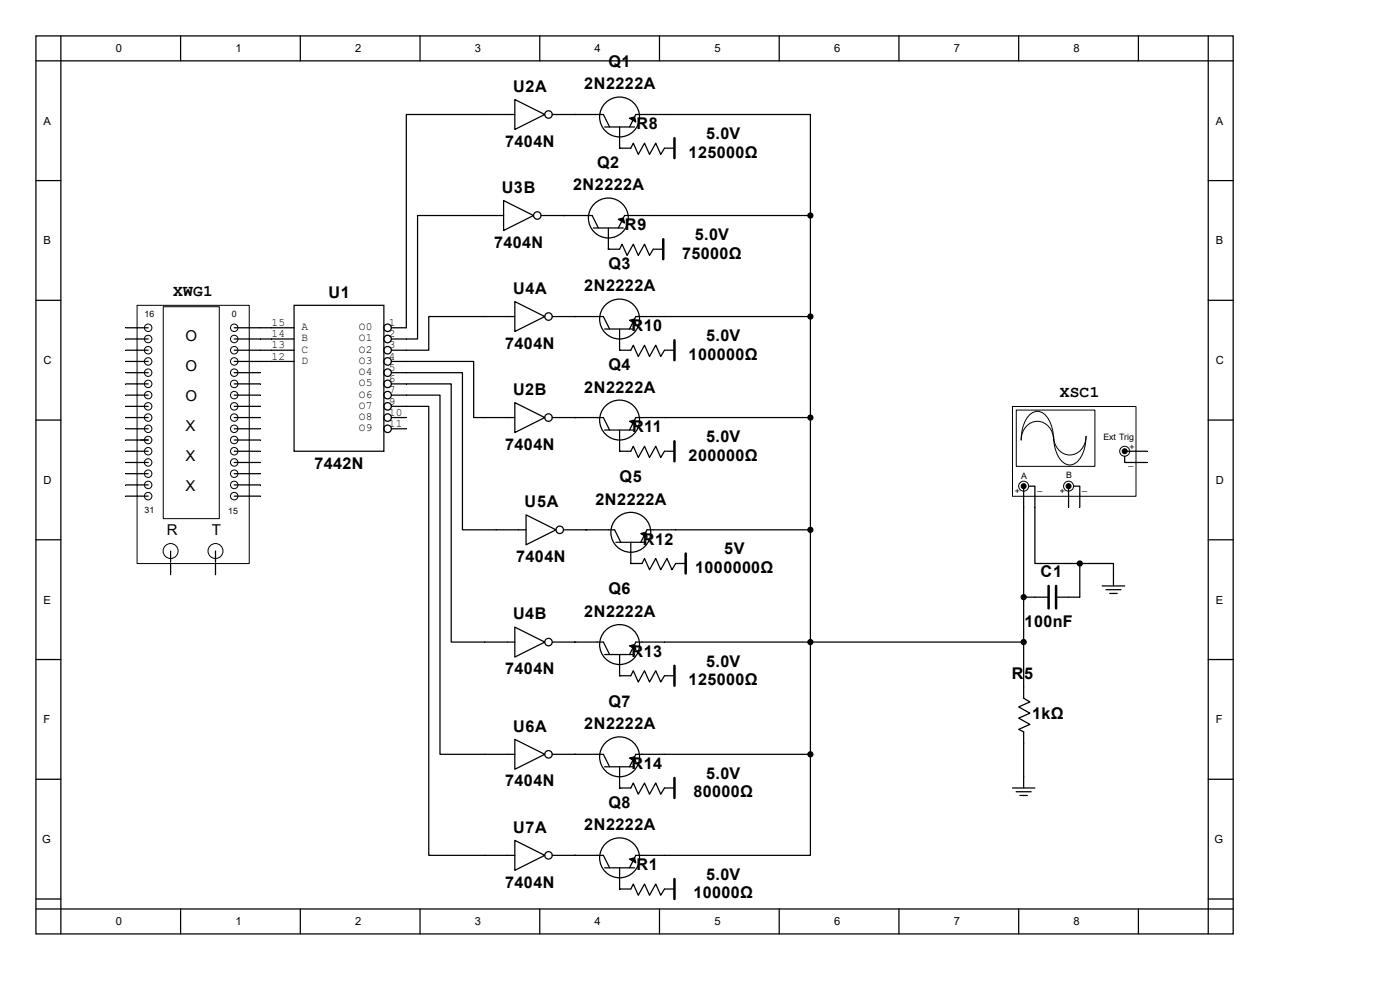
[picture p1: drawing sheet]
<svg xmlns="http://www.w3.org/2000/svg" width="297mm" height="210mm" viewBox="0 0 297 210" stroke-linecap="round" stroke-linejoin="round" font-family="sans-serif">
<g fill="none" stroke="#000" stroke-width=".26">
<path d="M7.6 7.6h254v190.5h-254zM7.6 12.9h254M12.9 7.6v190.5M38.3 7.6v5.3M63.7 7.6v5.3M89.1 7.6v5.3M114.5 7.6v5.3M139.9 7.6v5.3M165.3 7.6v5.3M190.7 7.6v5.3M216.1 7.6v5.3M241.5 7.6v5.3"/>
<path d="M256.3 7.6v190.5M7.6 38.3h5.3M256.3 38.3h5.3M7.6 63.7h5.3M57.6 69.5h4.8M57.6 71.9h4.8M57.6 74.3h4.8M57.6 76.7h4.8M62.4 64.8h19v30.9h-19zM83 69.5h3.2M83 71.9h3.2M83 74.3h3.2"/>
<path d="M83 76.7h3.2M83 79.1h3.2M256.3 63.7h5.3M7.6 89.1h5.3M83 81.4h3.2M83 88.6h3.2M83 86.2h3.2M83 83.8h3.2M83 91h3.2M256.3 89.1h5.3M7.6 114.5h5.3M256.3 114.5h5.3"/>
<path d="M7.6 139.9h5.3M256.3 139.9h5.3M7.6 165.3h5.3M256.3 165.3h5.3M7.6 190.7h5.3M7.6 192.8h254M38.3 192.8v5.3M63.7 192.8v5.3M89.1 192.8v5.3M114.5 192.8v5.3M139.9 192.8v5.3M165.3 192.8v5.3"/>
<path d="M190.7 192.8v5.3M216.1 192.8v5.3M241.5 192.8v5.3M256.3 190.7h5.3"/>
<circle cx="82.2" cy="76.7" r=".79"/>
<circle cx="82.2" cy="71.9" r=".79"/>
<circle cx="82.2" cy="74.3" r=".79"/>
<circle cx="82.2" cy="69.5" r=".79"/>
<circle cx="82.2" cy="79.1" r=".79"/>
<circle cx="82.2" cy="88.6" r=".79"/>
<circle cx="82.2" cy="83.8" r=".79"/>
<circle cx="82.2" cy="81.4" r=".79"/>
<circle cx="82.2" cy="86.2" r=".79"/>
<circle cx="82.2" cy="91" r=".79"/>
</g>
<path d="M29.1 64.8h23.8v54.7h-23.8z" fill="#fff"/>
<path d="M29.1 64.8h23.8v54.7h-23.8z" fill="none" stroke="#000" stroke-width=".21"/>
<g fill="#fff" stroke="#000" stroke-width=".21">
<circle cx="31.4" cy="69.5" r=".79"/>
<circle cx="31.4" cy="71.9" r=".79"/>
<circle cx="31.4" cy="74.3" r=".79"/>
<circle cx="31.4" cy="76.7" r=".79"/>
<circle cx="31.4" cy="79.1" r=".79"/>
<circle cx="31.4" cy="81.4" r=".79"/>
<circle cx="31.4" cy="83.8" r=".79"/>
<circle cx="31.4" cy="86.2" r=".79"/>
<circle cx="31.4" cy="88.6" r=".79"/>
<circle cx="31.4" cy="91" r=".79"/>
<circle cx="31.4" cy="93.3" r=".79"/>
<circle cx="31.4" cy="95.7" r=".79"/>
<circle cx="31.4" cy="98.1" r=".79"/>
<circle cx="31.4" cy="100.5" r=".79"/>
<circle cx="31.4" cy="102.9" r=".79"/>
<circle cx="31.4" cy="105.3" r=".79"/>
<circle cx="49.7" cy="69.5" r=".79"/>
<circle cx="49.7" cy="71.9" r=".79"/>
<circle cx="49.7" cy="74.3" r=".79"/>
<circle cx="49.7" cy="76.7" r=".79"/>
<circle cx="49.7" cy="79.1" r=".79"/>
<circle cx="49.7" cy="81.4" r=".79"/>
<circle cx="49.7" cy="83.8" r=".79"/>
<circle cx="49.7" cy="86.2" r=".79"/>
<circle cx="49.7" cy="88.6" r=".79"/>
<circle cx="49.7" cy="91" r=".79"/>
<circle cx="49.7" cy="93.3" r=".79"/>
<circle cx="49.7" cy="95.7" r=".79"/>
<circle cx="49.7" cy="98.1" r=".79"/>
<circle cx="49.7" cy="100.5" r=".79"/>
<circle cx="49.7" cy="102.9" r=".79"/>
<circle cx="49.7" cy="105.3" r=".79"/>
</g>
<path d="M34.7 65.1h11.8v44.9h-11.8z" fill="#fff"/>
<path d="M34.6 65.1h11.9v44.9h-11.9z" fill="none" stroke="#000" stroke-width=".21"/>
<g fill="none" stroke="#000" stroke-width=".26">
<path d="M29.1 69.5h2.3M29.1 71.9h2.3M29.1 74.3h2.3M29.1 76.7h2.3M29.1 79.1h2.3M49.7 69.5h3.2M49.7 71.9h3.2M49.7 74.3h3.2M49.7 76.7h3.2M49.7 79.1h3.2M29.1 81.4h2.3M29.1 83.8h2.3"/>
<path d="M29.1 86.2h2.3M29.1 88.6h2.3M29.1 91h2.3M29.1 93.3h2.3M29.1 95.7h2.3M29.1 98.1h2.3M49.7 81.4h3.2M49.7 83.8h3.2M49.7 86.2h3.2M49.7 88.6h3.2M49.7 91h3.2M49.7 93.3h3.2"/>
<path d="M49.7 95.7h3.2M49.7 98.1h3.2M29.1 105.3h2.3M29.1 100.5h2.3M29.1 102.9h2.3M49.7 105.3h3.2M49.7 100.5h3.2M49.7 102.9h3.2"/>
</g>
<g fill="#fff" stroke="#000" stroke-width=".21">
<circle cx="36.2" cy="116.9" r="1.59"/>
<circle cx="45.7" cy="116.9" r="1.59"/>
</g>
<g fill="none" stroke="#000" stroke-width=".26">
<path d="M109.2 21.1l6.4 3.2-6.4 3.2zM109.2 24.3h-23v45.2M117.2 24.3h10.8l1.3 2.6M121.9 24.3h.1M128.3 26.9h6.3M131.4 31.4h2.4l.6-1 1 2.4 1.3-2.4 1.1 2.4 1.3-2.4 1.1 2.4 .8-1.4h2.1M131.4 31.4h.1M131.4 26.9v4.5M133.6 26.9l1.3-2.6h37v21.4M106.8 42.5l6.4 3.2-6.4 3.2zM106.8 45.7h-18.2v26.2h-2.4M114.8 45.7h10.8l1.3 2.7"/>
<path d="M119.5 45.7h.1M125.9 48.4h6.3M129.1 52.9h2.3l.6-1.1 1 2.4 1.4-2.4 1 2.4 1.3-2.4 1.1 2.4 .8-1.3h2.1M129.1 52.9h.1M129.1 48.4v4.5M171.9 45.7h-39.4l-1.3 2.7M171.9 45.7v66.7h-34.6l-1.4 2.6M26.7 69.5h2.4M26.7 71.9h2.4M26.7 74.3h2.4M26.7 76.7h2.4M26.7 79.1h2.4"/>
<path d="M52.9 69.5h4.7M52.9 71.9h4.7M52.9 74.3h4.7M52.9 76.7h4.7M52.9 79.1h2.3M86.2 76.7h14.3v11.9h8.7M86.2 79.1h11.9v33.3h13.5M109.2 64l6.4 3.2-6.4 3.1zM109.2 67.2h-18.2v7.1h-4.8M117.2 67.2h10.8l1.3 2.6M121.9 67.2h.1M128.3 69.8h6.3"/>
<path d="M131.4 74.3h2.4l.6-1.1 1 2.4 1.3-2.4 1.1 2.4 1.3-2.4 1.1 2.4 .8-1.3h2.1M131.4 74.3h.1M131.4 69.8v4.5M171.9 67.2h-37l-1.3 2.6M26.7 81.4h2.4M26.7 83.8h2.4M26.7 86.2h2.4M26.7 88.6h2.4M26.7 91h2.4M26.7 93.3h2.4M26.7 95.7h2.4M26.7 98.1h2.4"/>
<path d="M52.9 81.4h2.3M52.9 83.8h2.3M52.9 86.2h2.3M52.9 88.6h2.3M52.9 91h2.3M52.9 93.3h2.3M52.9 95.7h2.3M52.9 98.1h2.3M86.2 81.4h9.5v54.8h13.5M109.2 85.4l6.4 3.2-6.4 3.2zM117.2 88.6h10.8l1.3 2.6M121.9 88.6h.1"/>
<path d="M128.3 91.2h6.3M131.4 95.7h2.4l.6-1 1 2.3 1.3-2.3 1.1 2.3 1.3-2.3 1.1 2.3 .8-1.3h2.1M131.4 95.7h.1M131.4 91.2v4.5M171.9 88.6h-37l-1.3 2.6M26.7 100.5h2.4M26.7 102.9h2.4M26.7 105.3h2.4M36.2 116.9v2.4M36.2 119.5v2.4M45.7 116.9v2.4M45.7 119.5v2.4"/>
<path d="M52.9 100.5h2.3M52.9 102.9h2.3M52.9 105.3h2.3M111.6 109.2l6.4 3.2-6.4 3.2zM119.5 112.4h10.9l1.3 2.6M124.3 112.4h.1M130.7 115h6.3M133.8 119.5h2.4l.5-1 1.1 2.4 1.3-2.4 1.1 2.4 1.3-2.4 1.1 2.4 .8-1.4h2.1M133.8 119.5h.1M133.8 115v4.5M109.2 133l6.4 3.2-6.4 3.2zM117.2 136.2h10.8l1.3 2.7"/>
<path d="M121.9 136.2h.1M128.3 138.9h6.3M131.4 138.9v4.5M171.9 136.2h-37l-1.3 2.7M233.8 124.3h4.8M234.6 125.1h3.2M235.4 125.9h1.6M236.2 121.9v2.4M109.2 156.8l6.4 3.2-6.4 3.2zM131.4 143.4h2.4l.6-1.1 1 2.4 1.3-2.4 1.1 2.4 1.3-2.4 1.1 2.4 .8-1.3h2.1M131.4 143.4h.1M217.2 145.7v2.4l1.3 .8-2.4 1.1 2.4 1.3-2.4 1 2.4 1.4-2.4 1 1.1 .6v11.9"/>
<path d="M102.9 160h6.3M117.2 160h10.8l1.3 2.7M121.9 160h.1M128.3 162.7h6.3M131.4 167.2h2.4l.6-1.1 1 2.4 1.3-2.4 1.1 2.4 1.3-2.4 1.1 2.4 .8-1.3h2.1M131.4 167.2h.1M131.4 162.7v4.5M141 160h-6.1l-1.3 2.7M214.8 167.2h4.8M215.6 168h3.2M216.4 168.8h1.6"/>
<circle cx="116.4" cy="24.3" r=".79"/>
<circle cx="131.4" cy="24.8" r="4.2"/>
<circle cx="114" cy="45.7" r=".79"/>
<circle cx="129.1" cy="46.2" r="4.2"/>
<circle cx="116.4" cy="67.2" r=".79"/>
<circle cx="131.4" cy="67.7" r="4.2"/>
<circle cx="116.4" cy="88.6" r=".79"/>
<circle cx="131.4" cy="89.1" r="4.2"/>
<circle cx="118.7" cy="112.4" r=".79"/>
<circle cx="133.8" cy="112.9" r="4.2"/>
<circle cx="116.4" cy="136.2" r=".79"/>
<circle cx="131.4" cy="136.7" r="4.2"/>
<circle cx="116.4" cy="160" r=".79"/>
<circle cx="131.4" cy="160.5" r="4.2"/>
</g>
<g fill="#000" stroke="#000" stroke-width=".26">
<path d="M133.6 25.1l1-.3 .3 1.1zM131.2 46.5l1-.3 .3 1.1zM133.6 67.9l1-.2 .3 1zM133.6 89.4l1-.3 .3 1.1zM135.9 113.2l1.1-.3 .3 1.1zM133.6 137l1-.3 .3 1.1zM133.6 160.8l1-.3 .3 1.1z"/>
<circle cx="171.9" cy="45.7" r=".53"/>
<circle cx="171.9" cy="67.2" r=".53"/>
<circle cx="171.9" cy="88.6" r=".53"/>
<circle cx="171.9" cy="112.4" r=".53"/>
<circle cx="171.9" cy="136.2" r=".53"/>
</g>
<path d="M143.1 29.3v4.2M140.7 50.7v4.3M143.1 72.2v4.2M143.1 93.6v4.2M145.5 117.4v4.3M143.1 141.2v4.3M143.1 165v4.3" fill="none" stroke="#000" stroke-width=".53"/>
<path d="M214.8 86.3h26.2v19h-26.2z" fill="#fff"/>
<path d="M214.8 86.2h26.2v19.1h-26.2z" fill="none" stroke="#000" stroke-width=".21"/>
<path d="M215.6 87h16.7v11.9h-16.7z" fill="#fff"/>
<path d="M215.6 87h16.7v11.9h-16.7zM218.3 88.1a2.35 2.35 0 0 1 4 .6 8.3 8.3 0 0 1 1.2 4.6 3.5 3.5 0 0 0-1.6-3.3 3.5 3.5 0 0 0-3.7 .1 4.1 4.1 0 0 0-1.6 3.2 7.8 7.8 0 0 1 1.7-5.2zM223.5 92.6a3.5 3.5 0 0 0 1.6 3.3 3.5 3.5 0 0 0 3.8-.1 4.1 4.1 0 0 0 1.5-3.2 7.2 7.2 0 0 1-2.2 5.7 2.38 2.38 0 0 1-3.5-1.1 8.3 8.3 0 0 1-1.2-4.6z" fill="none" stroke="#000" stroke-width=".21"/>
<g fill="#fff" stroke="#000" stroke-width=".21">
<circle cx="226.7" cy="103.1" r="1.06"/>
<circle cx="217.2" cy="103.1" r="1.06"/>
<circle cx="238.6" cy="95.7" r="1.06"/>
</g>
<g fill="none" stroke="#000" stroke-width=".26">
<path d="M86.2 83.8h7.1v76.2h9.6M86.2 86.2h4.8v95.3h18.2M238.6 96.8v1.3h4.8M238.9 95.7h4.5M171.9 112.4v47.6M217.2 103.7v42M218.2 103.1h1.4v16.4h9.5M226.7 103.1v4.5M227.8 103.1h1.3v4.5M229.1 119.5h7.1v2.4M229.1 119.5v7.2h-5.1M171.9 136.2h45.3"/>
<path d="M217.2 126.7h.1M217.2 126.7h5.3M109.2 178.3l6.4 3.2-6.4 3.1zM141 160h30.9M171.9 160v21.5h-37l-1.3 2.6M117.2 181.5h10.8l1.3 2.6M121.9 181.5h.1M128.3 184.1h6.3M131.4 188.6h2.4l.6-1.1 1 2.4 1.3-2.4 1.1 2.4 1.3-2.4 1.1 2.4 .8-1.3h2.1M131.4 188.6h.1M131.4 184.1v4.5"/>
<circle cx="116.4" cy="181.5" r=".79"/>
<circle cx="131.4" cy="182" r="4.2"/>
</g>
<g fill="#000" stroke="#000" stroke-width=".21">
<circle cx="238.6" cy="95.7" r=".53"/>
<circle cx="217.2" cy="103.1" r=".53"/>
<circle cx="226.7" cy="103.1" r=".53"/>
</g>
<g fill="#000" stroke="#000" stroke-width=".26">
<path d="M133.6 182.2l1-.2 .3 1z"/>
<circle cx="229.1" cy="119.5" r=".53"/>
<circle cx="217.2" cy="126.7" r=".53"/>
<circle cx="217.2" cy="136.2" r=".53"/>
<circle cx="171.9" cy="160" r=".53"/>
</g>
<path d="M222.5 124.3v4.8M224 124.3v4.8M143.1 186.5v4.2" fill="none" stroke="#000" stroke-width=".53"/>
<g font-size="3.4">
<text x="129.1" y="14.2">Q1</text>
<text x="108.8" y="19.5">U2A</text>
<text x="124" y="19">2N2222A</text>
<text x="135" y="27.4">R8</text>
<text x="149.8" y="29.5">5.0V</text>
<text x="107.2" y="31.1">7404N</text>
<text x="126.7" y="35.6">Q2</text>
<text x="146.1" y="33.4">125000Ω</text>
<text x="106.5" y="40.9">U3B</text>
<text x="121.6" y="40.4">2N2222A</text>
<text x="104.8" y="52.5">7404N</text>
<text x="132.6" y="48.9">R9</text>
<text x="147.4" y="50.9">5.0V</text>
<text x="129.1" y="57.1">Q3</text>
<text x="144.7" y="54.9">75000Ω</text>
<text x="36.7" y="62.9">XWG1</text>
<text x="69.7" y="63.1">U1</text>
<text x="108.8" y="62.4">U4A</text>
<text x="124" y="61.8">2N2222A</text>
<text x="134" y="70.3">R10</text>
<text x="107.2" y="74">7404N</text>
<text x="146.1" y="76.3">100000Ω</text>
<text x="149.8" y="72.3">5.0V</text>
<text x="108.8" y="83.8">U2B</text>
<text x="124" y="83.3">2N2222A</text>
<text x="129.1" y="78.5">Q4</text>
<text x="224.8" y="84.3">XSC1</text>
<text x="107.2" y="95.4">7404N</text>
<text x="134.1" y="91.7">R11</text>
<text x="149.8" y="93.8">5.0V</text>
<text x="66.7" y="99.4">7442N</text>
<text x="146.1" y="97.7">200000Ω</text>
<text x="111.3" y="107.6">U5A</text>
<text x="126.3" y="107.1">2N2222A</text>
<text x="131.4" y="102.3">Q5</text>
<text x="109.5" y="119.2">7404N</text>
<text x="136.4" y="115.5">R12</text>
<text x="153.6" y="117.6">5V</text>
<text x="147.5" y="121.5">1000000Ω</text>
<text x="220.8" y="122.4">C1</text>
<text x="108.8" y="131.4">U4B</text>
<text x="124" y="130.9">2N2222A</text>
<text x="129.1" y="126.1">Q6</text>
<text x="217.4" y="133">100nF</text>
<text x="107.2" y="143">7404N</text>
<text x="134" y="139.3">R13</text>
<text x="149.8" y="141.4">5.0V</text>
<text x="129.1" y="149.9">Q7</text>
<text x="146.1" y="145.4">125000Ω</text>
<text x="214.7" y="144.1">R5</text>
<text x="108.8" y="155.2">U6A</text>
<text x="124" y="154.7">2N2222A</text>
<text x="219" y="152.6">1kΩ</text>
<text x="107.2" y="166.8">7404N</text>
<text x="134" y="163.2">R14</text>
<text x="149.8" y="165.2">5.0V</text>
<text x="129.1" y="171.4">Q8</text>
<text x="147.1" y="169.2">80000Ω</text>
<text x="108.8" y="176.7">U7A</text>
<text x="124" y="176.1">2N2222A</text>
<text x="135" y="184.6">R1</text>
<text x="107.2" y="188.3">7404N</text>
<text x="147.1" y="190.6">10000Ω</text>
<text x="149.8" y="186.6">5.0V</text>
</g>
<g font-size="3.2">
<text x="39.4" y="72.4">O</text>
<text x="39.4" y="78.7">O</text>
<text x="39.4" y="85.1">O</text>
<text x="39.4" y="91.4">X</text>
<text x="39.4" y="97.8">X</text>
<text x="39.4" y="104.1">X</text>
<text x="35.4" y="113.4">R</text>
<text x="44.9" y="113.4">T</text>
</g>
<g font-size="2.4">
<text x="24.6" y="11.1">0</text>
<text x="50" y="11.1">1</text>
<text x="75.4" y="11.1">2</text>
<text x="100.8" y="11.1">3</text>
<text x="126.2" y="11.1">4</text>
<text x="151.6" y="11.1">5</text>
<text x="177" y="11.1">6</text>
<text x="202.4" y="11.1">7</text>
<text x="227.8" y="11.1">8</text>
<text x="9.2" y="26.5">A</text>
<text x="257.9" y="26.5">A</text>
<text x="9.2" y="51.9">B</text>
<text x="257.9" y="51.9">B</text>
<text x="57.6" y="69.1">15</text>
<text x="57.6" y="71.5">14</text>
<text x="64" y="70">A</text>
<text x="76.1" y="70">O0</text>
<text x="82.5" y="69.1">1</text>
<text x="82.5" y="71.5">2</text>
<text x="9.2" y="77.3">C</text>
<text x="57.6" y="73.9">13</text>
<text x="57.6" y="76.3">12</text>
<text x="64" y="72.4">B</text>
<text x="64" y="74.8">C</text>
<text x="64" y="77.2">D</text>
<text x="76.1" y="77.2">O3</text>
<text x="76.1" y="74.8">O2</text>
<text x="76.1" y="72.4">O1</text>
<text x="82.5" y="76.3">4</text>
<text x="82.5" y="73.9">3</text>
<text x="257.9" y="77.3">C</text>
<text x="76.1" y="79.5">O4</text>
<text x="76.1" y="81.9">O5</text>
<text x="82.5" y="78.7">5</text>
<text x="82.5" y="81">6</text>
<text x="82.5" y="83.4">7</text>
<text x="76.1" y="89.1">O8</text>
<text x="76.1" y="86.7">O7</text>
<text x="76.1" y="84.3">O6</text>
<text x="82.5" y="88.2">10</text>
<text x="82.5" y="85.8">9</text>
<text x="76.1" y="91.4">O9</text>
<text x="82.5" y="90.6">11</text>
<text x="9.2" y="102.7">D</text>
<text x="257.9" y="102.7">D</text>
<text x="9.2" y="128.1">E</text>
<text x="257.9" y="128.1">E</text>
<text x="9.2" y="153.5">F</text>
<text x="257.9" y="153.5">F</text>
<text x="8.9" y="178.9">G</text>
<text x="257.6" y="178.9">G</text>
<text x="24.6" y="196.3">0</text>
<text x="50" y="196.3">1</text>
<text x="75.4" y="196.3">2</text>
<text x="100.8" y="196.3">3</text>
<text x="126.2" y="196.3">4</text>
<text x="151.6" y="196.3">5</text>
<text x="177" y="196.3">6</text>
<text x="202.4" y="196.3">7</text>
<text x="227.8" y="196.3">8</text>
</g>
<g font-size="1.9">
<text x="30.6" y="67.3">16</text>
<text x="49.1" y="67.3">0</text>
<text x="234.1" y="93.4">Ext Trig</text>
<text x="239.6" y="95.5">+</text>
<text x="216.7" y="101.6">A</text>
<text x="226.2" y="101.4">B</text>
<text x="239.4" y="98.7">_</text>
<text x="215.3" y="104.8">+</text>
<text x="220.1" y="104">_</text>
<text x="224.8" y="104.8">+</text>
<text x="229.6" y="104">_</text>
<text x="30.6" y="108.8">31</text>
<text x="48.4" y="109.1">15</text>
</g>
</svg>
